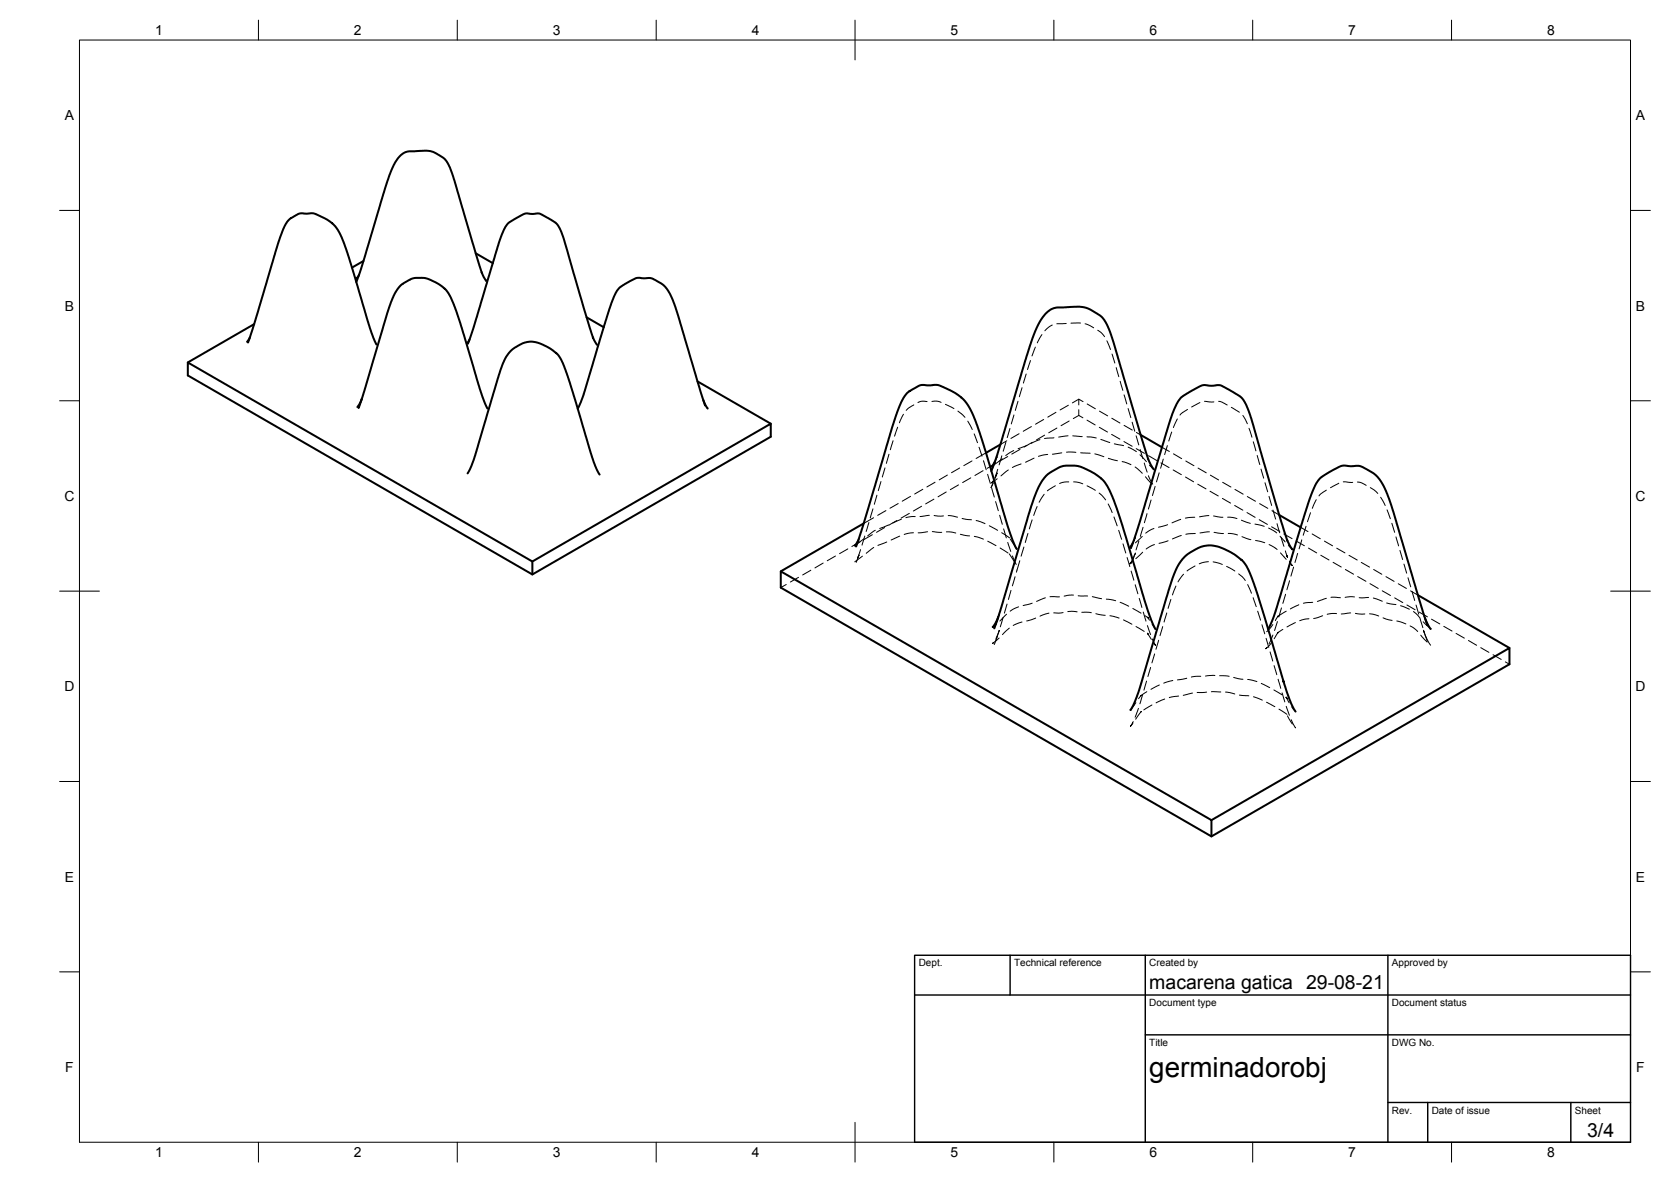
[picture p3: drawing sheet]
<svg xmlns="http://www.w3.org/2000/svg" width="420mm" height="297mm" viewBox="0 0 420 297" stroke-linecap="round" stroke-linejoin="round" font-family="sans-serif">
<!-- layer: Oculto -->
<g fill="none" stroke="#000" stroke-width=".25">
<path d="M257 97.4l-.7 2.3M258 94l-.7 2.3M259.1 90.6l-.7 2.3M260.3 87.2l-.8 2.3M262 84.1l-1.2 2.1M264.6 81.7l-1 .6-.9 .8M268.1 81.3l-2.4 .1M271.7 81.2h-2.4M272.8 81.4l2.2 1M276 83l.8 .5 .9 1.1M278.3 85.6l.9 2.2M279.6 89l.7 2.2"/>
<path d="M280.6 92.4l.7 2.3M281.6 95.8l.7 2.3M282.6 99.2l.7 2.3M222.5 117.6l-.7 2.3M223.5 114.2l-.6 2.2M224.6 110.8l-.7 2.2M225.7 107.4l-.8 2.2M227.2 104.1l-1.1 2.1M229.8 101.8l-1.2 .6-.7 .7M233.1 100.9l-1.3-.1-1 .4M234.3 100.9l1.2-.1 1.1 .3M237.7 101.6l2.2 1.1"/>
<path d="M238.2 119.4l-2 1.2M240.9 103.3l1.7 1.6M241.3 117.6l-2.1 1.2M243.3 105.8l1.2 2.1M244.4 115.8l-2.1 1.2M244.9 109l.9 2.3M246.2 112.4l.7 2.2M247.2 118.3l-2.1 1.2M247.3 115.8l.7 2.3M247.9 113.8l-2.5 1.4M248.3 119.2l.7 2.3M249.3 118.3l-.1 .1"/>
<path d="M250.3 116l-1 2.2M250.3 116.5l-2.1 1.2M250.3 119.8l.4-.9-.5 1.3M250.7 114.9v-.1l-.6 1.3M250.9 117.9l-.8 2.3M251.9 114.5l-.7 2.3M252 115.3l-1.9 1.4M252.9 111.1l-.7 2.3M253.2 110.8l-1.7 .9M253.4 114.7l-2.1 1.2M253.5 118.1l-1.8 1.5M253.9 107.7l-.6 2.3"/>
<path d="M254.9 113.2l-2 1.3M255 104.3l-.7 2.2M256 100.8l-.7 2.3M256.2 109l-2 1.2M256.5 112.9l-2.1 1.2M256.8 116.6l-2.2 .9M258.2 111.9l-2.2 .9M259.3 107.2l-2 1.2M259.6 111.2l-2.1 1.1M260 115.1l-2.1 1M261.5 110.5l-2.2 .9M262.4 105.4l-2 1.2"/>
<path d="M262.7 109.4l-2.1 1.2M263.4 114.2l-2.3 .5M265 110l-2.4 .2M265.5 103.6l-2 1.2M265.7 107.6l-2 1.2M267 113.8l-2.4 .3M268.2 113.6l2.3 .1M268.5 109.5l-2.3 .3M268.6 101.8l-2 1.2M268.8 105.8l-2 1.2M269.7 109.5l2.4 .2M271.3 104.4l-1.4 .8"/>
<path d="M271.3 104.4l1 .6M271.3 100.3v1.5M271.3 103v1.4M271.7 113.8l2.4 .1M272.3 100.9l-1-.6-1.7 .9M273.3 109.8l2.4 .3M273.3 105.6l2.1 1.2M273.4 101.5l2 1.2M275.3 114.1l2.3 .7M276.4 107.4l2.1 1.2M276.5 103.3l2 1.2M276.8 110.4l2.2 .8"/>
<path d="M278.7 115.2l2.3 .6M279.5 109.2l2.1 1.1M279.5 105.1l2.1 1.2M280.2 111.5l2.3 .5M282.2 116l2.2 .8M282.6 111l2.1 1.1M282.6 106.9l2.1 1.2M283.7 102.7l.6 2.3M283.7 112.4l2 1.1M284.7 106.1l.6 2.3M285.4 117.4l1.8 1.5M285.7 109.5l.6 2.3"/>
<path d="M285.7 112.7l2.1 1.2M285.7 108.7l1.1 .6M286.6 114.3l1.6 1.7M286.7 113l.7 2.2M287.7 116.4l.7 2.2M288 119.8l1.6 1.8M288.7 115.3v.1M288.8 119.6l1 2.1M288.8 114.5l2.1 1.2M289 116.9l1.1 1.1M291.5 118.8l-.7 2.3M291.9 116.3l2 1.2"/>
<path d="M292.2 112.4l1.8 1.1M292.5 115.4l-.7 2.3M293.5 112l-.7 2.2M294.6 108.6l-.7 2.2M295 118.1l2 1.2M295.1 114.1l2 1.2M296 105.3l-1 2.1M298.1 119.9l2 1.2M298.2 115.9l2 1.1M298.6 102.9l-1.9 1.4M301.2 117.6l2.1 1.2M301.7 101.2l-2.1 1.1"/>
<path d="M302.9 100.8l2.3 .2M304.3 119.4l2.1 1.2M306.4 100.8l.9 .3 1.3 .7M309.6 102.4l2 1.2M312.5 104.4l1.1 2.1M314 107.6l.8 2.3M315.1 111l.7 2.3M316.1 114.5l.7 2.2M317.1 117.9l.6 2.3M210.1 139.7l-2.1 1.2M213.2 138l-2.1 1.1M215.8 135.8l.2-.4-.8 1.9"/>
<path d="M216.3 136.2l-2.1 1.1M216.4 138.1l-.8 2.3M216.9 139.8l-2 1.4M217.2 135.4l-1.9 1.4M217.4 134.7l-.7 2.3M218.5 131.3l-.7 2.3M219.4 134.4l-2.1 1.2M219.5 127.9l-.7 2.3M219.6 130.1l-2.4 1.4M219.7 137.6l-1.9 1.5M220.1 133.3l-1.9 1.4M220.5 124.4l-.7 2.3"/>
<path d="M221.5 121l-.7 2.3M222.4 132.6l-2 1.2M222.8 128.3l-2.1 1.2M223 136.2l-2.3 .9M223.4 131.9l-2.2 .9M225.5 130.8l-2 1.2M225.8 126.5l-2 1.2M226.2 134.7l-2.1 1M226.7 130.5l-2.2 .9M228.6 129l-2 1.2M228.9 124.7l-2 1.2M229.7 133.9l-2.3 .4"/>
<path d="M230.1 129.8l-2.3 .3M231.7 127.2l-2 1.2M232 123l-2 1.1M233.2 133.6l-2.3 .3M233.7 129.5l-2.4 .3M234.4 133.6l2.4 .2M234.8 125.4l-2.1 1.2M234.9 129.5l2.3 .2M235.1 121.2l-2 1.2M237.9 123.6l-2 1.2M238 133.7l2.3 .2M238.4 129.6l2.4 .4"/>
<path d="M241 121.9l-2 1.1M241.5 134.3l2.3 .4M241.9 130.3l2.4 .3M244.1 120.1l-2.1 1.2M245 134.8l2.3 .7M245.4 130.8l2.3 .8M248.3 136l2.1 1.1M248.8 132.1l2 1.2M249.3 122.6l.7 2.3M249.8 121.3l-.6 1.2 .5-1.2M250.3 126.1l.7 2.2M250.7 120.3l-1.4 1 .4-.5"/>
<path d="M251.4 129.5l.6 2.3M251.5 137.7l2 1.3M251.9 133.9l2 1.3M252.3 132.9l.7 2.3M253.4 136.3l.7 2.3M253.8 139.2l1.3 2M254 135.5l1.6 2.5M254.6 139.7l.9 2.2M257.5 137.5l-.7 2.3M258.5 134.1l-.7 2.2M259.5 130.6l-.7 2.3M260.8 127.3l-.9 2.2"/>
<path d="M262.6 124.2l-1.3 2M265.4 122.1l-2 1.2M268.7 121.1l-1.2 .1-1.1 .3M269.9 121.1l1.2 .1 1.1 .4M273.3 122.1l2.1 1.1M276.4 123.9l1.6 1.7M278.6 126.6l1.1 2.2M280.1 129.9l.8 2.3M281.3 133.3l.7 2.2M282.4 136.7l.7 2.3M284.6 137.2l-.5 .4M284.7 136.9l-.3 .8"/>
<path d="M285.2 135.8l.3-.9-.6 1.4M285.3 139.3l-.9 2.3M285.4 139.3l.1-.3-.7 1.9M286.4 135.9l-.8 2.3M287.2 134.8l-1.7 1.6M287.3 138.8l-1.7 1.6M287.4 132.5l-.7 2.3M288.4 129.1l-.7 2.3M289.4 125.7l-.6 2.2M290.2 132.8l-2.1 1.2M290.3 136.8l-2.1 1.2M290.4 122.2l-.6 2.3"/>
<path d="M293.6 131.9l-2.3 .6M293.7 135.9l-2.3 .7M296.9 130.5l-2.2 .9M297 134.6l-2.2 .8M300.4 130l-2.4 .2M300.5 134.1l-2.3 .2M301.2 121.7l2 1.2M304 129.6l-2.4 .3M304.1 133.7l-2.4 .2M304.2 123.5l2.1 1.1M305.1 129.7l2.4 .3M305.3 133.8l2.3 .3"/>
<path d="M307.4 125.3l2 1.1M307.4 121.2l2.1 1.2M308.7 130l2.3 .3M308.8 134.1l2.3 .3M310.5 127l2 1.2M310.5 123l2.1 1.2M312.1 130.7l2.3 .8M312.3 134.9l2.2 .7M313.5 128.8l2.1 1.2M313.6 124.8l2.1 1.2M315.6 131.7l2.3 .6M315.7 135.8l2.3 .6"/>
<path d="M316.6 130.6l2.1 1.2M316.7 126.6l2.1 1.1M318.1 121.3l.6 2.3M319 132.7l2 1.2M319.1 124.7l.6 2.3M319.1 136.8l2 1.3M319.7 132.4l2.1 1.2M319.8 128.3l1.8 1.1M320.1 128.2l.7 2.3M321.1 131.6l.7 2.3M321.9 134.8l1.3 1.4M322 138.9l1.4 1.7"/>
<path d="M322.1 135l.7 2.3M322.8 134.2l2.1 1.2M323.2 138.4l.5 1.5M323.6 135.7v-.2l.1 .4M324 137.1l1 1M325.9 136l2.1 1.1M326.3 139.1l-.7 2.3M327 132.5l1.9 1.1M327.3 135.7l-.7 2.2M328.4 132.3l-.7 2.2M329 137.7l2.1 1.2M329.5 128.8l-.7 2.3"/>
<path d="M329.9 134.2l2.1 1.2M331 125.6l-1 2.1M332.1 139.5l2.1 1.2M333 136l2.1 1.2M333.5 123.2l-1.9 1.4M336.1 137.8l2.1 1.1M336.6 121.4l-2.1 1.2M337.8 121.1l2.3 .1M339.2 139.6l2.1 1.1M341.3 121.1l1 .2 1.2 .7M344.6 122.5l1 .7 .8 .8M347.2 125l1.1 2"/>
<path d="M348.8 128.1l.8 2.3M350 131.5l.7 2.3M351 134.9l.7 2.3M352 138.3l.7 2.3M197.7 146.9l-1.4 .8M200.8 145.1l-2.1 1.2M203.9 143.3l-2.1 1.2M207 141.5l-2.1 1.2M215.6 140.2l.4-.7-.7 1.8M250.2 157.4l-.2 .5M250.5 156.9l-.9 .7M250.8 159.7l-.8 2.3"/>
<path d="M251 155l.3-.7-.7 2M251.2 158.6l-.8 2.3M251.2 158.6l.1-.2-.9 2.1M252.2 155.2l-.7 2.3M253.1 154.4l-1.7 1.7M253.2 151.8l-.7 2.3M253.8 157.8l-1.7 1.7M254.2 148.4l-.6 2.3M255.2 144.9l-.6 2.3M256.1 152.5l-2.1 1.1M256.4 140.9l-.8 2.9M257 156.3l-2.2 .9"/>
<path d="M259.5 151.6l-2.2 .6M260.4 155.3l-2.3 .7M262.8 150.2l-2.2 .9M263.8 154.1l-2.3 .7M264 150h2.4M267.3 154h-2.4M268.5 153.7l2.3 .1M269.9 149.5l-2.3 .3M271.1 149.7l2.4 .1M272 153.9l2.4 .1M274.7 149.9l2.3 .6M275.5 154.2l2.4 .4"/>
<path d="M278.2 150.6l2.3 .4M279.1 154.7l2.3 .6M281.6 151.3l2.2 1M282.5 155.8l2.1 1.1M283.4 140.1l.7 2.3M284.4 143.5l.7 2.3M284.8 152.9l2.1 1.2M284.9 140.4l-.8 1.3 .6-.5M285.4 146.9l.7 2.3M285.6 157.4l2.1 1.3M286.4 150.4l.7 2.3M287.5 153.8l.6 2.3"/>
<path d="M287.9 154.7l.9 .7-.2-.3 .4 .8M288.5 157.2l.8 2.3M288.7 159.3l.1 .1-.3-.3 1 1.6M289.7 156.9l.8 1.2M292.4 157.5l-.7 2.3M293.4 154l-.7 2.3M294.4 150.6l-.7 2.3M295.7 147.3l-.9 2.2M297.6 144.3l-1.4 1.9M300.5 142.2l-2 1.3M303.8 141.1l-2.3 .6M305 141.2l2.3 .6"/>
<path d="M308.4 142.3l2.1 1.2M311.4 144.2l1 .8 .7 .9M313.7 146.9l1 2.2M315.1 150.2l.8 2.2M316.2 153.6l.7 2.3M317.3 157l.7 2.3M318.9 158.1l-.1 .1M320 157l-1.5 1.8M320.1 159.6l-1 2.2M321.2 156.2l-.7 2.3M322.2 152.8l-.7 2.3M322.6 158.2l-1.3 .8 .1-.1-1 1.6"/>
<path d="M323.2 149.3l-.6 2.3M323.4 153.6l-2.1 1.3 .1-.1-.7 1.2M324.2 141l.8 1.1-.8-.7M324.3 145.9l-.7 2.3M325.3 142.5l-.7 2.3M325.7 156.4l-2.1 1.2M326.6 152l-2.2 1M329.1 155.5l-2.3 .5M330.1 151.4l-2.4 .2M332.6 154.7l-2.3 .7M333.5 150.4l-2.3 .7M334.7 150.1l2.3 .1"/>
<path d="M335.2 141.3l2 1.2M336.1 154.2l-2.4 .2M338.3 143.1l2 1.2M339.6 154l-2.4 .3M340.6 150l-2.4 .1M340.8 154.1l2.4 .2M341.4 144.9l2.1 1.2M342.3 141.3l2.1 1.2M344.1 150.1l-2.3 .1M344.4 154.2l2.3 .6M344.5 146.7l2 1.2M345.3 150.3l2.3 .8"/>
<path d="M345.4 143.1l2.1 1.2M347.6 148.5l2 1.2M347.7 155.3l2.3 .6M348.5 144.9l2 1.2M348.7 151.5l2.3 .4M350.7 150.2l2 1.2M351.2 156l2.3 .8M351.6 146.7l2 1.2M352.1 152.2l2.3 .9M353 141.8l.7 2.2M353.8 152l2 1.2M354 145.2l.7 2.3"/>
<path d="M354.6 157.3l1.9 1.4M354.7 148.5l1.8 1M355 148.6l.7 2.3M355.4 153.7l1.7 1.7M356 152l.7 2.3M356.8 153.8l2.1 1.2M357.1 155.5l.7 2.2M357.2 159.6l1.7 1.7M357.8 156.3l1.9 1.8M358.1 158.9l.8 2.2M358.1 158.9l-.2-.5 .6 1.7M358.3 155.4l-.2-.5 .8 2.2"/>
<path d="M359.9 155.6l2.1 1.2M363 157.4l2.1 1.2M366.1 159.2l2.1 1.2M251.2 160.3l-1.6 1.4 .2-.2M285.6 176.6l-1.4 1.8M286.3 178l-.9 2.2M286.9 178.9l.1-.1-1.4 1.9M287.3 174.6l-.7 2.3M288.3 171.2l-.7 2.2M288.4 173.8l-1.5 1 .1-.1-.7 .9M289.3 167.7l-.7 2.3M289.6 177.2l-2 1.2"/>
<path d="M289.8 160.6l.7 1.6-.3-.5M290.3 164.3l-.7 2.3M291.3 160.9l-.6 2.3M291.5 172.1l-2.1 1.1M292.9 175.7l-2.2 .9M294.9 171l-2.3 .7M296.4 174.9l-2.4 .4M298.4 170.4l-2.3 .5M299.8 174.2l-2.3 .5M301.9 170l-2.3 .1M303.4 173.9l-2.4 .1M304.6 173.8l2.4 .1"/>
<path d="M305.5 169.7l-2.4 .2M306.7 169.8l2.4 .2M308.1 173.9l2.4 .5M310.2 170.2l2.3 .5M311.6 174.7l2.4 .2M313.7 170.8l2.3 .5M315.2 175.1l2.2 .8M317.1 171.7l2.2 1.1M318.3 160.4l.7 2.3M318.5 176.5l2 1.1M319.4 163.8l.6 2.3M319.7 161.5l-1.4 1.5 .2-.2"/>
<path d="M320.3 173.4l2 1.2M320.4 167.3l.6 2.3M321.4 170.7l.6 2.3M321.6 178.2l2 1.3M322.4 174.1l.6 2.3M323.3 175.2l.4 .3-.3-.3 .7 1.4M323.4 177.5l.8 2.3M323.7 179.9l1.3 2M324.8 177.6l1 1.2M358.6 160.1l1.1 2M369.2 161l2.1 1.2M372.3 162.8l2.1 1.1"/>
<path d="M375.4 164.5l2.1 1.2M378.5 166.3l1 .6M284.9 181.3l-.7 1.2 .7-.8M324.7 180.9l1 1.9"/>
</g>
<!-- layer: Visible -->
<g fill="none" stroke="#000" stroke-width=".51">
<path d="M90.3 69.1l-.7 .9M91.4 65.6l-2.9 1.7M119.6 63.7l4.3 2.4M121.1 68.5l1.2 2.1M121.1 68.5l-6.9-23.2-1-3.1-.7-1.3-1-1.2-2.7-1.6-1.5-.2-3.9 .1a5.2 5.2 0 0 0-4.6 3.8l-2 5.7-6.1 20.2-1.1 3.2M147.5 79.7l4.3 2.5M62.4 86.1l1.5-4.5 6.1-20.7 1.5-4 1.4-1.9 2.1-1.2 .7-.2h2.8l.8 .1 2.2 1.1 1.7 1.1 1.1 1 1.3 2.1 2.1 5.7 5.3 17.7 1.7 4.2M62.8 84.8l-.7 1.1M63.9 81.5l-16.7 9.6M118.1 85.3l-.7 1M149.1 84.8l1 1.9M149.1 84.9l-7.3-24.9-1-2.4-1-1.6-3.7-2.1-.8-.3-1.2 .2-1.7-.2-.9 .3-3.5 2-.6 .7-.8 1.3-1.2 3.2-6.3 21.3-1.4 4"/>
<path d="M175.4 95.8l18.4 10.7M90.2 102.5l1.4-4.3 5.8-19.6 1.6-4.3 1.1-1.9 1.2-1.1 2.4-1.3 2.3-.2 1.8 .4 2.8 1.4 1.5 1.3 1.1 1.7 .9 2 1.7 4.7 4.8 16.2 1.1 3.3 .9 1.9M91 100.2l-1.1 2.1M117.6 119l.8-1.7 .9-2.3 5.9-19.8 1.6-4.7 1.2-1.8 1.4-1.3 2.3-1.2 2.1-.3 1.8 .3 2.6 1.3 1.9 1.4 1 1.4 2.2 6 5.6 18.7 1 2.8 .9 1.5M176.8 100.5l1.1 2.2M177.3 101.9l-6.8-22.8-2-5.2-1.6-2.2-2.6-1.5-.9-.3-3-.1-2.1 .9-2.4 1.5-.8 .9-.7 1.5-2.4 7.1-5.3 17.5-1.4 3.5M250.1 116.1l-.8 1.1M251.5 111.7l-3.6 2.1M286.8 109.3l5.4 3.1M288.7 115.4l-9.6-31.9-.8-1.9-1-1.6-.9-.8-1.5-1a9.9 9.9 0 0 0-6.9-1l-2.4 .1-1.5 .6-1.7 1.6-1.7 2.9-2.6 7.1-7.4 24.9-1.4 3.9M288.7 115.3l1.4 2.7M215.2 137.3l1.7-4.9 7.4-25 2.3-6.3 1.5-2.4 2.9-1.7 .8-.3h3.7l1.1 .3 2.4 1.1 2.3 1.5 1.4 1.2 1.6 2.6 2.6 7.2 6.4 21.5 1.3 3.5 1 2.4"/>
<path d="M215.8 135.8l-.9 1.3M217.2 131.5l-20.9 12.1M284.9 136.3l-.8 1.3M321.6 129.4l5.4 3.1M323.6 135.7l1.4 2.4M323.7 135.9l-2.9-9.5-6.2-21.3-1.6-4-1.2-1.5-4.6-2.6-.6-.2-2.1 .2-1.8-.2-.8 .2-1.2 .6-3.6 2.2-1 1.2-.8 1.8-2 5.9-6.7 22.6-2.2 6.4M133.9 141.1l59.9-34.6v3.3l-59.9 34.6-86.7-50.1v-3.2l86.7 50v3.3M250 157.9l1.8-5.4 7.3-24.5 2.1-5.6 1.4-2.3 .9-.9 1-.7 2.7-1.4 3-.1 2.3 .6 3.5 1.9 1.5 1.3 1.4 2.3 1.3 3 2 6 6.2 20.8 1.2 3.2 .9 2M251 155l-.8 1.8-.6 .8M356.5 149.5l23 13.3M358.3 155.4l1.4 2.7M358.9 157.1l-9-29.9-2-5.1-.9-1.5-1.2-1.3-3.1-1.9-1.2-.3-1.9 .1-1.8-.2-1.2 .4-4.3 2.5-.9 .8-.7 1.3-1.1 2.4-1.5 4.5-7.3 24.7-1.9 4.5"/>
<path d="M284.2 178.4l1.1-2.1 1.1-2.8 7.5-25.2 1.9-5.4 1.6-2.5 1.5-1.3 3.1-1.7 1.4-.3h1.3a14.7 14.7 0 0 1 6.7 3l1.1 1a28.4 28.4 0 0 1 3.9 9l7.1 23.7 1.2 3.1 1.1 1.9M304.6 206.1l74.9-43.3v4.1l-74.9 43.3-108.3-62.5v-4.1l108.3 62.5v4.1"/>
</g>
<!-- layer: Border -->
<g fill="none" stroke="#000" stroke-width=".25">
<path d="M20 10.1h390v276.9h-390zM65 5.1v5M115 5.1v5M165 5.1v5M215 5.1v10M265 5.1v5M315 5.1v5M365 5.1v5M15 52.9h5M410 52.9h5M15 100.7h5M410 100.7h5"/>
<path d="M15 148.6h10M405 148.6h10M15 196.4h5M410 196.4h5M15 244.2h5M410 244.2h5M65 287v5M115 287v5M165 287v5M215 282.1v9.9M265 287v5M315 287v5"/>
<path d="M365 287v5"/>
</g>
<!-- layer: TitleBlock -->
<path d="M230 240.1h180v46.9h-180zM230 250h180M254 240.1v9.9M288 240.1v46.9M349 240.1v46.9M288 260.1h122M349 277.1h61M359 277.1v9.9M395 277.1v9.9" fill="none" stroke="#000" stroke-width=".36"/>
<text font-size="7" x="289" y="270.6">germinadorobj</text>
<g font-size="4.9">
<text x="289" y="248.5">macarena gatica 29-08-21</text>
<text x="399.1" y="285.7">3/4</text>
</g>
<g font-size="3.5">
<text x="39" y="8.8">1</text>
<text x="89" y="8.8">2</text>
<text x="139" y="8.8">3</text>
<text x="189" y="8.8">4</text>
<text x="239" y="8.8">5</text>
<text x="289" y="8.8">6</text>
<text x="339" y="8.8">7</text>
<text x="389" y="8.8">8</text>
<text x="16.3" y="30.2">A</text>
<text x="411.3" y="30.2">A</text>
<text x="16.3" y="78">B</text>
<text x="411.3" y="78">B</text>
<text x="16.2" y="125.9">C</text>
<text x="411.2" y="125.9">C</text>
<text x="16.2" y="173.7">D</text>
<text x="411.2" y="173.7">D</text>
<text x="16.3" y="221.6">E</text>
<text x="411.3" y="221.6">E</text>
<text x="16.4" y="269.4">F</text>
<text x="411.4" y="269.4">F</text>
<text x="39" y="290.8">1</text>
<text x="89" y="290.8">2</text>
<text x="139" y="290.8">3</text>
<text x="189" y="290.8">4</text>
<text x="239" y="290.8">5</text>
<text x="289" y="290.8">6</text>
<text x="339" y="290.8">7</text>
<text x="389" y="290.8">8</text>
</g>
<g font-size="2.5">
<text x="231" y="242.9">Dept.</text>
<text x="255" y="242.9">Technical reference</text>
<text x="289" y="242.9">Created by</text>
<text x="350" y="242.9">Approved by</text>
<text x="289" y="252.8">Document type</text>
<text x="350" y="252.8">Document status</text>
<text x="289" y="262.9">Title</text>
<text x="350" y="262.9">DWG No.</text>
<text x="350" y="279.9">Rev.</text>
<text x="360" y="279.9">Date of issue</text>
<text x="396" y="279.9">Sheet</text>
</g>
</svg>
